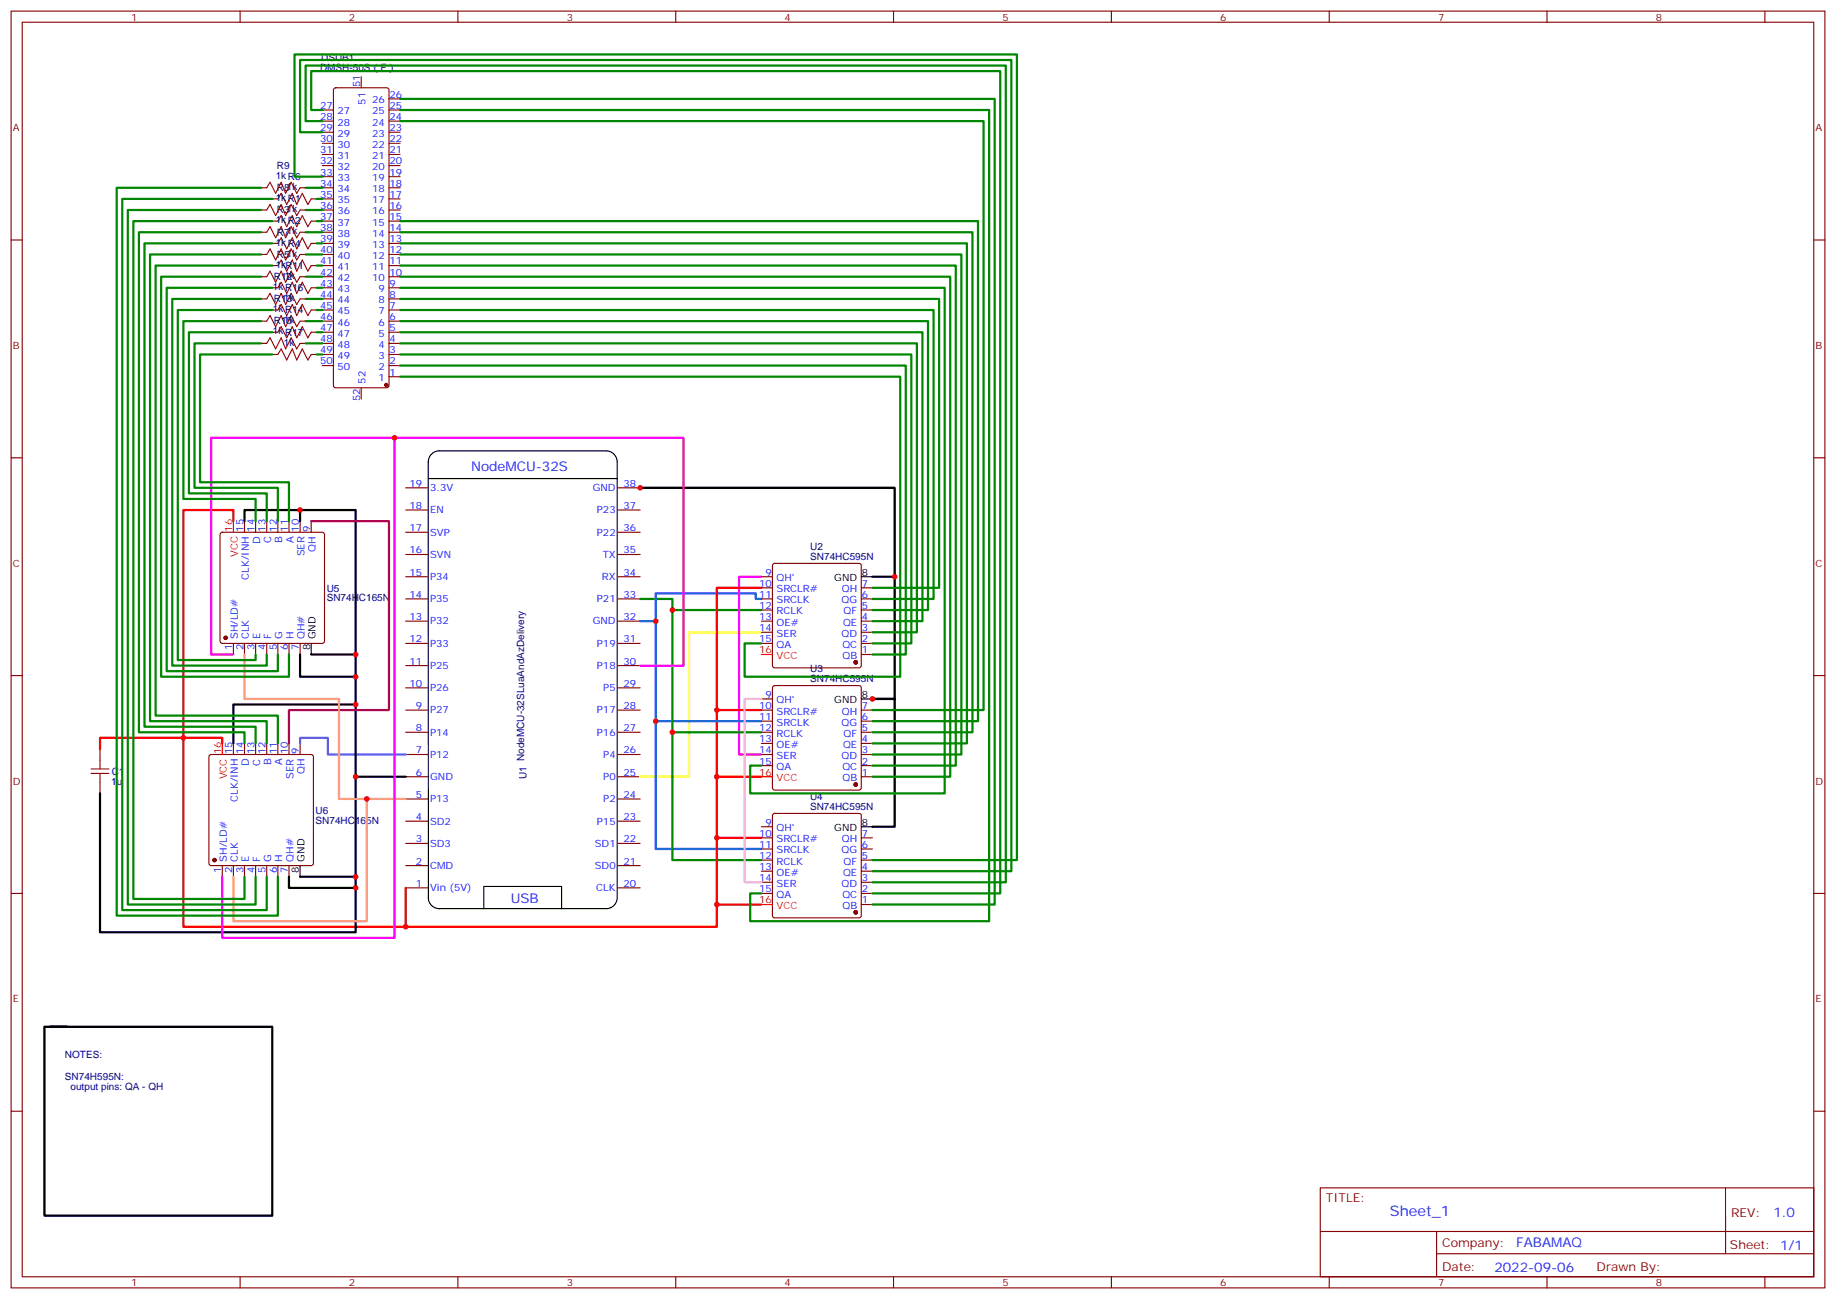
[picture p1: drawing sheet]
<svg xmlns="http://www.w3.org/2000/svg" width="583mm" height="412mm" viewBox="0 0 583 412" stroke-linecap="round" stroke-linejoin="round" font-family="sans-serif">
<g fill="none" stroke="#870000" stroke-width=".35">
<path d="M3.5 3.5h575.8v405.4h-575.8zM7.1 7.1h568.6v398.2h-568.6zM76.2 3.5v3.6M145.3 3.5v3.6M214.5 3.5v3.6M283.6 3.5v3.6M352.8 3.5v3.6M421.9 3.5v3.6M491.1 3.5v3.6M560.2 3.5v3.6M102.3 38.5h3.5M102.3 34.9h3.5"/>
<path d="M106.1 28.1l.4-.2h16.3l.5 .2 .2 .5v93.8l-.3 .5-.4 .2h-16.3l-.5-.2-.2-.5v-93.8zM114.7 24.3v3.6M123.5 38.5h3.5M123.5 34.9h3.5M123.5 31.4h3.5M82.9 59.6h1.8M95.2 59.6h1.8M102.3 59.6h3.5M102.3 56.1h3.5M102.3 52.6h3.5M102.3 49h3.5M102.3 45.5h3.5"/>
<path d="M102.3 42h3.5M123.5 59.6h3.5M123.5 56.1h3.5M123.5 52.6h3.5M123.5 49h3.5M123.5 45.5h3.5M123.5 42h3.5M3.5 76.2h3.6M82.9 73.7h1.8M82.9 66.7h1.8M86.4 77.3h1.8M86.4 70.2h1.8"/>
<path d="M86.4 63.1h1.8M95.2 73.7h1.8M95.2 66.7h1.8M98.8 77.3h1.7M98.8 70.2h1.7M98.8 63.1h1.7M102.3 77.3h3.5M102.3 73.7h3.5M102.3 70.2h3.5M102.3 66.7h3.5M102.3 63.1h3.5M123.5 77.3h3.5"/>
<path d="M123.5 73.7h3.5M123.5 70.2h3.5M123.5 66.7h3.5M123.5 63.1h3.5M575.7 76.2h3.6M82.9 94.9h1.8M82.9 87.8h1.8M82.9 80.8h1.8M86.4 98.4h1.8M86.4 91.4h1.8M86.4 84.3h1.8M95.2 94.9h1.8"/>
<path d="M95.2 87.8h1.8M95.2 80.8h1.8M98.8 98.4h1.7M98.8 91.4h1.7M98.8 84.3h1.7M102.3 98.4h3.5M102.3 94.9h3.5M102.3 91.4h3.5M102.3 87.8h3.5M102.3 84.3h3.5M102.3 80.8h3.5M123.5 98.4h3.5"/>
<path d="M123.5 94.9h3.5M123.5 91.4h3.5M123.5 87.8h3.5M123.5 84.3h3.5M123.5 80.8h3.5M82.9 109h1.8M82.9 102h1.8M86.4 112.5h1.8M86.4 105.5h1.8M95.2 109h1.8M95.2 102h1.8M98.8 112.5h1.7"/>
<path d="M98.8 105.5h1.7M102.3 116.1h3.5M102.3 112.5h3.5M102.3 109h3.5M102.3 105.5h3.5M102.3 102h3.5M123.5 119.6h3.5M123.5 116.1h3.5M123.5 112.5h3.5M123.5 109h3.5M123.5 105.5h3.5M123.5 102h3.5"/>
<path d="M114.7 123.1v3.5M3.5 145.3h3.6M128.8 154.9h7M196.1 154.9h7.1M575.7 145.3h3.6M70.1 169.2l.5-.2h31.7l.5 .2 .2 .5v33.9l-.2 .5-.5 .2h-31.7l-.5-.3-.3-.4v-33.9zM77.6 165.5v3.5M81.1 165.5v3.5M84.7 165.5v3.5M88.2 165.5v3.5M91.7 165.5v3.5M95.2 165.5v3.5"/>
<path d="M98.8 165.5v3.5M128.8 161.9h7M128.8 169h7M128.8 176h7M196.1 161.9h7.1M196.1 169h7.1M196.1 176h7.1M245.4 179.1l.5-.2h26.8l.5 .2 .2 .5v31.7l-.2 .5-.5 .2h-26.8l-.5-.2-.2-.5v-31.7zM128.8 183.1h7M128.8 190.1h7M128.8 197.2h7M196.1 183.1h7.1"/>
<path d="M196.1 190.1h7.1M196.1 197.2h7.1M241.7 183.1h3.5M241.7 190.1h3.5M241.7 197.2h3.5M241.7 193.7h3.5M241.7 186.6h3.5M273.4 190.1h3.5M273.4 197.2h3.5M273.4 193.7h3.5M273.4 186.6h3.5M3.5 214.5h3.6"/>
<path d="M74.1 204.3v3.5M77.6 204.3v3.5M81.1 204.3v3.5M84.7 204.3v3.5M88.2 204.3v3.5M91.7 204.3v3.5M95.2 204.3v3.5M128.8 204.3h7M128.8 211.3h7M128.8 218.4h7M196.1 204.3h7.1M196.1 211.3h7.1"/>
<path d="M196.1 218.4h7.1M241.7 204.3h3.5M241.7 200.7h3.5M245.4 217.9l.5-.2h26.8l.5 .2 .2 .5v31.7l-.2 .5-.5 .2h-26.8l-.5-.2-.2-.5v-31.7zM273.4 204.3h3.5M273.4 207.8h3.5M273.4 200.7h3.5M575.7 214.5h3.6M31.7 237.8v3.5M66.6 239.7l.4-.2h31.8l.5 .2 .2 .5v33.9l-.3 .5-.4 .2h-31.8l-.5-.2-.2-.5v-33.9zM74.1 236v3.5M77.6 236v3.5"/>
<path d="M81.1 236v3.5M84.7 236v3.5M88.2 236v3.5M91.7 236v3.5M95.2 236v3.5M128.8 225.4h7M128.8 232.5h7M128.8 239.5h7M196.1 225.4h7.1M196.1 232.5h7.1M196.1 239.5h7.1M241.7 225.4h3.5"/>
<path d="M241.7 232.5h3.5M241.7 239.5h3.5M241.7 236h3.5M241.7 229h3.5M241.7 221.9h3.5M273.4 225.4h3.5M273.4 232.5h3.5M273.4 239.5h3.5M273.4 236h3.5M273.4 229h3.5M31.7 248.4v3.5M128.8 246.6h7"/>
<path d="M128.8 253.6h7M196.1 246.6h7.1M196.1 253.6h7.1M241.7 243.1h3.5M245.4 258.4l.5-.2h26.8l.5 .2 .2 .5v31.8l-.2 .5-.5 .2h-26.8l-.5-.2-.2-.5v-31.8zM273.4 246.6h3.5M273.4 243.1h3.5M70.6 274.8v3.5M74.1 274.8v3.5M77.6 274.8v3.5M81.1 274.8v3.5M84.7 274.8v3.5"/>
<path d="M88.2 274.8v3.5M91.7 274.8v3.5M128.8 260.7h7M128.8 267.8h7M128.8 274.8h7M196.1 260.7h7.1M196.1 267.8h7.1M196.1 274.8h7.1M241.7 276.6h3.5M241.7 273h3.5M241.7 269.5h3.5M241.7 266h3.5"/>
<path d="M241.7 262.5h3.5M273.4 276.6h3.5M273.4 273h3.5M273.4 269.5h3.5M273.4 266h3.5M3.5 283.6h3.6M128.8 281.9h7M196.1 281.9h7.1M241.7 283.6h3.5M241.7 280.1h3.5M273.4 283.6h3.5M273.4 287.2h3.5"/>
<path d="M273.4 280.1h3.5M575.7 283.6h3.6M3.5 352.8h3.6M575.7 352.8h3.6M419.1 377.1h156.6v28.2h-156.6zM547.7 377.1v20.9M419.1 391h156.5M456 398h119.6M456 391v14.1M76.2 405.3v3.6M145.3 405.3v3.6M214.5 405.3v3.6"/>
<path d="M283.6 405.3v3.6M352.8 405.3v3.6M421.9 405.3v3.6M491.1 405.3v3.6M560.2 405.3v3.6"/>
</g>
<path d="M135.9 146.6v138.4a3.5 3.5 0 0 0 3.6 3.5h52.9a3.5 3.5 0 0 0 3.5-3.5M135.9 152h60M135.9 146.7a3.5 3.5 0 0 1 3.6-3.6h52.9a3.5 3.5 0 0 1 3.5 3.6M195.9 146.7v138.1M273.4 183.1h3.5M98.8 204.3v3.5M273.4 221.9h3.5M95.2 274.8v3.5M273.4 262.5h3.5M153.6 288.5v-7.1h24.7v7.1" fill="none" stroke="#000" stroke-width=".35"/>
<path d="M241.7 200.7h-23v45.9h-15.5" fill="none" stroke="#ff0" stroke-width=".71"/>
<g fill="none" stroke="#008700" stroke-width=".71">
<path d="M102.3 34.9h-3.5v-12.3h218.7v261h-40.6M102.3 38.5h-5.3v-17.7h222.3v259.3h-42.4M127 38.5h185.2v186.9h-35.3M127 31.4h188.7v255.8h-38.8M127 34.9h187v257.6h-75.9v-8.9h3.6M82.9 59.6h-45.9v231.1h51.2v-12.4M97 59.6h5.3M102.3 42h-7.1v-22.9h225.8v257.5h-44.1M102.3 56.1h-8.8v-38.8h229.3v255.7h-45.9M82.9 66.7h-42.3v220.5h40.5v-8.9M82.9 73.7h-38.8v158.8h33.5v3.5M86.4 63.1h-47.6v225.8h45.9v-10.6"/>
<path d="M86.4 70.2h-44.1v215.2h35.3v-7.1M86.4 77.3h-40.5v153.4h35.2v5.3M97 66.7h5.3M97 73.7h5.3M100.5 63.1h1.8M100.5 70.2h1.8M100.5 77.3h1.8M127 77.3h179.9v158.7h-30M127 73.7h181.7v158.8h-31.8M127 70.2h183.4v158.8h-33.5M82.9 80.8h-35.3v148.2h37.1v7M82.9 87.8h-31.7v127h40.5v-7"/>
<path d="M82.9 94.9h-28.2v116.4h30v-3.5M86.4 84.3h-37v142.9h38.8v8.8M86.4 91.4h-33.5v121.7h35.3v-5.3M86.4 98.4h-30v111.1h24.7v-1.7M97 80.8h5.3M97 87.8h5.3M97 94.9h5.3M100.5 84.3h1.8M100.5 91.4h1.8M100.5 98.4h1.8M127 98.4h169.3v91.7h-19.4M127 94.9h171.1v91.7h-21.2"/>
<path d="M127 91.4h172.9v160.5h-61.8v-8.8h3.6M127 87.8h174.6v158.8h-24.7M127 84.3h176.4v158.8h-26.5M127 80.8h178.2v158.7h-28.3M82.9 102h-24.7v56.4h22.9v7.1M82.9 109h-21.2v45.9h26.5v10.6M86.4 105.5h-26.4v51.1h24.7v8.9M86.4 112.5h-22.9v40.6h28.2v12.4M97 102h5.3M97 109h5.3M100.5 105.5h1.8M100.5 112.5h1.8"/>
<path d="M127 119.6h158.8v95.2h-49.4v-10.5h5.3M127 116.1h160.5v91.7h-10.6M127 112.5h162.3v91.8h-12.4M127 109h164v91.7h-14.1M127 105.5h165.8v91.7h-15.9M127 102h167.6v91.7h-17.7M203.2 190.1h10.2v3.6h28.3M213.4 193.7v38.8h28.3M213.4 232.5v40.5h28.3"/>
</g>
<path d="M208.1 197.2v31.8h33.6M241.7 190.1h-1.8v-1.7h-31.8v8.8h-4.9M208.1 229v40.5h33.6" fill="none" stroke="#06f" stroke-width=".71"/>
<path d="M74.1 165.5v-3.6h-15.9v132.3h169.3v-7M241.7 186.6h-14.2v38.8M70.6 236v-1.8h-38.9v3.6M227.5 225.4v21.2h14.2M227.5 225.4h14.2M227.5 246.6v19.4h14.2M227.5 266v21.2h14.2M128.8 281.9v12.3" fill="none" stroke="#f00" stroke-width=".71"/>
<path d="M202.8 154.9h81.2v67h-7.1h7.1v40.6h-7.1M77.6 165.5v-3.6h35.3v84.7h15.9M95.2 161.9v3.6M276.9 183.1h7.1M95.2 207.8v7h17.7M98.8 207.8h14.1M112.9 223.7h-38.8v12.3M31.7 251.9v44.1h81.2v-17.7M112.9 246.6v31.7h-17.7M91.7 278.3v3.6h21.2M15.9 326h70.5v59.9h-72.3v-59.9h7.1" fill="none" stroke="#000" stroke-width=".71"/>
<path d="M125.2 139v158.7h-54.6v-19.4M241.7 183.1h-7.1v56.4h7.1M74.1 207.8h-7.1v-68.8h150v72.3h-13.8" fill="none" stroke="#f0f" stroke-width=".71"/>
<g fill="#870000" stroke="#870000" stroke-width=".35">
<circle cx="271.6" cy="210.3" r=".53"/>
<circle cx="271.6" cy="249.1" r=".53"/>
<circle cx="271.6" cy="289.6" r=".53"/>
<circle cx="71.6" cy="202.5" r=".53"/>
<circle cx="68.1" cy="273" r=".53"/>
<circle cx="122.6" cy="122.2" r=".53"/>
</g>
<path d="M74.1 165.5v3.5M241.7 207.8h3.5M70.6 236v3.5M241.7 246.6h3.5M241.7 287.2h3.5" fill="none" stroke="#f00" stroke-width=".35"/>
<path d="M241.7 221.9h-5.3v58.2h5.3" fill="none" stroke="#f9f" stroke-width=".71"/>
<g fill="none" stroke="#a10000" stroke-width=".35">
<path d="M84.7 59.6l1-1.7 1.8 3.5 1.8-3.5 1.4 3.5 1.7-3.5 1.8 3.5 1-1.8M84.7 73.7l1-1.7 1.8 3.5 1.8-3.5 1.4 3.5 1.7-3.5 1.8 3.5 1-1.8M84.7 66.7l1-1.8 1.8 3.5 1.8-3.5 1.4 3.5 1.7-3.5 1.8 3.5 1-1.7M88.2 70.2l1.1-1.8 1.7 3.6 1.8-3.6 1.4 3.6 1.8-3.6 1.7 3.6 1.1-1.8M88.2 77.3l1.1-1.8 1.7 3.5 1.8-3.5 1.4 3.5 1.8-3.5 1.7 3.5 1.1-1.7M88.2 63.1l1.1-1.7 1.7 3.5 1.8-3.5 1.4 3.5 1.8-3.5 1.7 3.5 1.1-1.8M84.7 87.8l1-1.7 1.8 3.5 1.8-3.5 1.4 3.5 1.7-3.5 1.8 3.5 1-1.8M84.7 80.8l1-1.8 1.8 3.6 1.8-3.6 1.4 3.6 1.7-3.6 1.8 3.6 1-1.8M84.7 94.9l1-1.8 1.8 3.6 1.8-3.6 1.4 3.6 1.7-3.6 1.8 3.6 1-1.8M88.2 84.3l1.1-1.7 1.7 3.5 1.8-3.5 1.4 3.5 1.8-3.5 1.7 3.5 1.1-1.8M88.2 91.4l1.1-1.8 1.7 3.5 1.8-3.5 1.4 3.5 1.8-3.5 1.7 3.5 1.1-1.7M88.2 98.4l1.1-1.7 1.7 3.5 1.8-3.5 1.4 3.5 1.8-3.5 1.7 3.5 1.1-1.8"/>
<path d="M84.7 102l1-1.8 1.8 3.5 1.8-3.5 1.4 3.5 1.7-3.5 1.8 3.5 1-1.7M84.7 109l1-1.8 1.8 3.6 1.8-3.6 1.4 3.6 1.7-3.6 1.8 3.6 1-1.8M88.2 105.5l1.1-1.8 1.7 3.5 1.8-3.5 1.4 3.5 1.8-3.5 1.7 3.5 1.1-1.7M88.2 112.5l1.1-1.7 1.7 3.5 1.8-3.5 1.4 3.5 1.8-3.5 1.7 3.5 1.1-1.8M28.9 244.1h5.7M28.9 245.5h5.7M31.7 241.3v2.8M31.7 245.5v2.9"/>
</g>
<path d="M95.2 236v-1.8h8.9v5.3h24.7" fill="none" stroke="#66c" stroke-width=".71"/>
<path d="M98.8 165.5h24.7v59.9h-31.8v10.6" fill="none" stroke="#909" stroke-width=".71"/>
<path d="M77.6 207.8v14.1h30v31.7h21.2M116.4 253.6v38.9h-42.3v-14.2" fill="none" stroke="#f96" stroke-width=".71"/>
<g fill="#c00">
<circle cx="213.4" cy="193.7" r=".88"/>
<circle cx="208.1" cy="229" r=".88"/>
<circle cx="213.4" cy="232.5" r=".88"/>
<circle cx="208.1" cy="197.2" r=".88"/>
<circle cx="203.2" cy="154.9" r=".88"/>
<circle cx="276.9" cy="221.9" r=".88"/>
<circle cx="284" cy="183.1" r=".88"/>
<circle cx="112.9" cy="223.7" r=".88"/>
<circle cx="112.9" cy="246.6" r=".88"/>
<circle cx="112.9" cy="278.3" r=".88"/>
<circle cx="112.9" cy="207.8" r=".88"/>
<circle cx="58.2" cy="234.2" r=".88"/>
<circle cx="125.2" cy="139" r=".88"/>
<circle cx="116.4" cy="253.6" r=".88"/>
<circle cx="227.5" cy="225.4" r=".88"/>
<circle cx="227.5" cy="246.6" r=".88"/>
<circle cx="227.5" cy="266" r=".88"/>
<circle cx="227.5" cy="287.2" r=".88"/>
<circle cx="112.9" cy="281.9" r=".88"/>
<circle cx="112.9" cy="214.8" r=".88"/>
<circle cx="95.3" cy="161.9" r=".88"/>
<circle cx="128.8" cy="294.2" r=".88"/>
</g>
<text font-size="4.6" fill="#00f" x="441.2" y="386.1">Sheet_1</text>
<g font-size="4.2" fill="#00f">
<text x="149.6" y="149.6">NodeMCU-32S</text>
<text x="162.1" y="286.8">USB</text>
<text x="562.9" y="386.4">1.0</text>
<text x="481.3" y="395.9">FABAMAQ</text>
<text x="474.4" y="403.7">2022-09-06</text>
</g>
<g font-size="3.9" fill="#800">
<text x="420.9" y="381.7">TITLE:</text>
<text x="549.5" y="386.4">REV:</text>
<text x="457.8" y="395.9">Company:</text>
<text x="549.1" y="396.5">Sheet: 1/1</text>
<text x="457.8" y="403.6">Date:</text>
<text x="506.8" y="403.7">Drawn By:</text>
</g>
<g font-size="3.2" fill="#800">
<text x="41.6" y="6.5">1</text>
<text x="110.8" y="6.5">2</text>
<text x="179.9" y="6.5">3</text>
<text x="249.1" y="6.5">4</text>
<text x="318.2" y="6.5">5</text>
<text x="387.3" y="6.5">6</text>
<text x="456.5" y="6.5">7</text>
<text x="525.6" y="6.5">8</text>
<text x="4.1" y="41.6">A</text>
<text x="576.3" y="41.6">A</text>
<text x="4.1" y="110.8">B</text>
<text x="576.3" y="110.8">B</text>
<text x="4.1" y="179.9">C</text>
<text x="576.3" y="179.9">C</text>
<text x="4.1" y="249.1">D</text>
<text x="576.3" y="249.1">D</text>
<text x="4.1" y="318.2">E</text>
<text x="576.3" y="318.2">E</text>
<text x="41.6" y="408.3">1</text>
<text x="110.8" y="408.3">2</text>
<text x="179.9" y="408.3">3</text>
<text x="249.1" y="408.3">4</text>
<text x="318.2" y="408.3">5</text>
<text x="387.3" y="408.3">6</text>
<text x="456.5" y="408.3">7</text>
<text x="525.6" y="408.3">8</text>
</g>
<g font-size="3.2" fill="#000080">
<text x="101.6" y="22.6">DMSH-50S（F）</text>
<text x="102" y="19.4">DSUB1</text>
<text x="87.9" y="53.6">R9</text>
<text x="87.5" y="56.8">1kR6</text>
<text x="87.5" y="63.9">1kR1</text>
<text x="87.9" y="60.7">R81k</text>
<text x="87.5" y="70.9">1kR2</text>
<text x="87.9" y="67.7">R31k</text>
<text x="87.5" y="78">1kR4</text>
<text x="87.9" y="74.8">R71k</text>
<text x="87.9" y="81.8">R51k</text>
<text x="87" y="88.9">R12</text>
<text x="87.5" y="85">1kR11</text>
<text x="90.3" y="88.5">1k</text>
<text x="86.6" y="92.1">1kR16</text>
<text x="87" y="96">R13</text>
<text x="90.1" y="95.6">1k</text>
<text x="86.6" y="99.1">1kR14</text>
<text x="86.6" y="106.2">1kR17</text>
<text x="87" y="103">R15</text>
<text x="90.1" y="102.7">1k</text>
<text x="90.1" y="109.7">1k</text>
<text x="257.2" y="177.8">SN74HC595N</text>
<text x="257.2" y="174.7">U2</text>
<text x="103.7" y="190.9">SN74HC165N</text>
<text x="103.7" y="187.8">U5</text>
<text x="257.2" y="213.5">U3</text>
<text x="257.2" y="216.6">SN74HC595N</text>
<text x="35.5" y="246">C1</text>
<text x="35.3" y="249.1">1u</text>
<text x="167.1" y="247.4" transform="rotate(-90 167.1 247.4)">U1 NodeMCU-32SLuaAndAzDelivery</text>
<text x="257.1" y="257.2">SN74HC595N</text>
<text x="257.1" y="254">U4</text>
<text x="100.2" y="261.5">SN74HC165N</text>
<text x="100.2" y="258.4">U6</text>
<text x="20.6" y="335.9">NOTES:</text>
<text x="20.6" y="343">SN74H595N:</text>
<text x="22.4" y="346.1">output pins: QA - QH</text>
</g>
<g font-size="3.2" fill="#00f">
<text x="114.3" y="27.7" transform="rotate(-90 114.3 27.7)">51</text>
<text x="101.6" y="34.6">27</text>
<text x="116.1" y="33.2" transform="rotate(-90 116.1 33.2)">51</text>
<text x="118.1" y="32.8">26</text>
<text x="123.6" y="34.6">25</text>
<text x="123.6" y="31">26</text>
<text x="101.6" y="38.1">28</text>
<text x="101.6" y="41.6">29</text>
<text x="107.1" y="36.3">27</text>
<text x="107.1" y="39.9">28</text>
<text x="118.1" y="39.9">24</text>
<text x="118.1" y="36.3">25</text>
<text x="123.6" y="41.6">23</text>
<text x="123.6" y="38.1">24</text>
<text x="101.6" y="45.2">30</text>
<text x="107.1" y="43.4">29</text>
<text x="107.1" y="46.9">30</text>
<text x="118.1" y="46.9">22</text>
<text x="118.1" y="43.4">23</text>
<text x="123.6" y="45.2">22</text>
<text x="101.6" y="48.7">31</text>
<text x="101.6" y="52.2">32</text>
<text x="107.1" y="50.4">31</text>
<text x="107.1" y="54">32</text>
<text x="118.1" y="54">20</text>
<text x="118.1" y="50.4">21</text>
<text x="123.6" y="52.2">20</text>
<text x="123.6" y="48.7">21</text>
<text x="101.6" y="55.7">33</text>
<text x="101.6" y="59.3">34</text>
<text x="107.1" y="57.5">33</text>
<text x="118.1" y="57.5">19</text>
<text x="123.6" y="59.3">18</text>
<text x="123.6" y="55.7">19</text>
<text x="101.6" y="62.8">35</text>
<text x="107.1" y="61">34</text>
<text x="107.1" y="64.6">35</text>
<text x="118.1" y="64.6">17</text>
<text x="118.1" y="61">18</text>
<text x="123.6" y="62.8">17</text>
<text x="101.6" y="66.3">36</text>
<text x="101.6" y="69.8">37</text>
<text x="107.1" y="68.1">36</text>
<text x="107.1" y="71.6">37</text>
<text x="118.1" y="71.6">15</text>
<text x="118.1" y="68.1">16</text>
<text x="123.6" y="69.8">15</text>
<text x="123.6" y="66.3">16</text>
<text x="101.6" y="73.4">38</text>
<text x="101.6" y="76.9">39</text>
<text x="107.1" y="75.1">38</text>
<text x="118.1" y="75.1">14</text>
<text x="123.6" y="76.9">13</text>
<text x="123.6" y="73.4">14</text>
<text x="101.6" y="80.4">40</text>
<text x="101.6" y="84">41</text>
<text x="107.1" y="78.7">39</text>
<text x="107.1" y="82.2">40</text>
<text x="118.1" y="82.2">12</text>
<text x="118.1" y="78.7">13</text>
<text x="123.6" y="84">11</text>
<text x="123.6" y="80.4">12</text>
<text x="101.6" y="87.5">42</text>
<text x="107.1" y="85.7">41</text>
<text x="107.1" y="89.3">42</text>
<text x="118.1" y="89.3">10</text>
<text x="118.1" y="85.7">11</text>
<text x="123.6" y="87.5">10</text>
<text x="101.6" y="91">43</text>
<text x="101.6" y="94.5">44</text>
<text x="107.1" y="92.8">43</text>
<text x="120.2" y="92.8">9</text>
<text x="123.6" y="94.5">8</text>
<text x="123.6" y="91">9</text>
<text x="101.6" y="98.1">45</text>
<text x="101.6" y="101.6">46</text>
<text x="107.1" y="96.3">44</text>
<text x="107.1" y="99.8">45</text>
<text x="120.2" y="99.8">7</text>
<text x="120.2" y="96.3">8</text>
<text x="123.6" y="101.6">6</text>
<text x="123.6" y="98.1">7</text>
<text x="101.6" y="105.1">47</text>
<text x="107.1" y="103.4">46</text>
<text x="107.1" y="106.9">47</text>
<text x="120.2" y="106.9">5</text>
<text x="120.2" y="103.4">6</text>
<text x="123.6" y="105.1">5</text>
<text x="101.6" y="108.7">48</text>
<text x="101.6" y="112.2">49</text>
<text x="107.1" y="110.4">48</text>
<text x="107.1" y="113.9">49</text>
<text x="120.2" y="113.9">3</text>
<text x="120.2" y="110.4">4</text>
<text x="123.6" y="112.2">3</text>
<text x="123.6" y="108.7">4</text>
<text x="101.6" y="115.7">50</text>
<text x="107.1" y="117.5">50</text>
<text x="120.2" y="117.5">2</text>
<text x="123.6" y="119.2">1</text>
<text x="123.6" y="115.7">2</text>
<text x="116.1" y="121.8" transform="rotate(-90 116.1 121.8)">52</text>
<text x="120.2" y="121">1</text>
<text x="114.3" y="127.3" transform="rotate(-90 114.3 127.3)">52</text>
<text x="130" y="154.5">19</text>
<text x="136.5" y="155.9">3.3V</text>
<text x="188.2" y="155.9">GND</text>
<text x="197.9" y="154.5">38</text>
<text x="130" y="161.6">18</text>
<text x="197.9" y="161.6">37</text>
<text x="136.5" y="163">EN</text>
<text x="189.5" y="163">P23</text>
<text x="77.3" y="168.8" transform="rotate(-90 77.3 168.8)">15</text>
<text x="80.8" y="168.8" transform="rotate(-90 80.8 168.8)">14</text>
<text x="82.5" y="172.7" transform="rotate(-90 82.5 172.7)">D</text>
<text x="84.3" y="168.8" transform="rotate(-90 84.3 168.8)">13</text>
<text x="86.1" y="172.5" transform="rotate(-90 86.1 172.5)">C</text>
<text x="87.8" y="168.8" transform="rotate(-90 87.8 168.8)">12</text>
<text x="89.6" y="172.5" transform="rotate(-90 89.6 172.5)">B</text>
<text x="91.4" y="168.8" transform="rotate(-90 91.4 168.8)">11</text>
<text x="93.1" y="172.5" transform="rotate(-90 93.1 172.5)">A</text>
<text x="94.9" y="168.8" transform="rotate(-90 94.9 168.8)">10</text>
<text x="98.4" y="168.8" transform="rotate(-90 98.4 168.8)">9</text>
<text x="130" y="168.6">17</text>
<text x="136.5" y="170">SVP</text>
<text x="189.5" y="170">P22</text>
<text x="197.9" y="168.6">36</text>
<text x="96.7" y="176.7" transform="rotate(-90 96.7 176.7)">SER</text>
<text x="100.2" y="175.2" transform="rotate(-90 100.2 175.2)">QH</text>
<text x="130" y="175.7">16</text>
<text x="136.5" y="177.1">SVN</text>
<text x="191.3" y="177.1">TX</text>
<text x="197.9" y="175.7">35</text>
<text x="79" y="184" transform="rotate(-90 79 184)">CLK/INH</text>
<text x="130" y="182.7">15</text>
<text x="136.5" y="184.1">P34</text>
<text x="191.1" y="184.1">RX</text>
<text x="197.9" y="182.7">34</text>
<text x="243" y="182.7">9</text>
<text x="246.5" y="184.5">QH'</text>
<text x="130" y="189.8">14</text>
<text x="136.5" y="191.2">P35</text>
<text x="189.5" y="191.2">P21</text>
<text x="197.9" y="189.8">33</text>
<text x="241" y="186.3">10</text>
<text x="241" y="189.8">11</text>
<text x="246.5" y="188">SRCLR#</text>
<text x="246.5" y="191.6">SRCLK</text>
<text x="267.1" y="191.6">QG</text>
<text x="267.2" y="188">QH</text>
<text x="273.6" y="189.8">6</text>
<text x="273.6" y="186.3">7</text>
<text x="130" y="196.8">13</text>
<text x="197.9" y="196.8">32</text>
<text x="241" y="193.3">12</text>
<text x="241" y="196.8">13</text>
<text x="246.5" y="195.1">RCLK</text>
<text x="267.8" y="195.1">QF</text>
<text x="273.6" y="196.8">4</text>
<text x="273.6" y="193.3">5</text>
<text x="75.5" y="203" transform="rotate(-90 75.5 203)">SH/LD#</text>
<text x="79" y="203" transform="rotate(-90 79 203)">CLK</text>
<text x="82.5" y="203" transform="rotate(-90 82.5 203)">E</text>
<text x="86.1" y="203" transform="rotate(-90 86.1 203)">F</text>
<text x="89.6" y="203" transform="rotate(-90 89.6 203)">G</text>
<text x="93.1" y="203" transform="rotate(-90 93.1 203)">H</text>
<text x="96.7" y="203" transform="rotate(-90 96.7 203)">QH#</text>
<text x="130" y="203.9">12</text>
<text x="136.5" y="198.3">P32</text>
<text x="188.2" y="198.3">GND</text>
<text x="197.9" y="203.9">31</text>
<text x="241" y="200.4">14</text>
<text x="241" y="203.9">15</text>
<text x="246.5" y="198.6">OE#</text>
<text x="246.5" y="202.1">SER</text>
<text x="267.2" y="202.1">QD</text>
<text x="267.6" y="198.6">QE</text>
<text x="273.6" y="203.9">2</text>
<text x="273.6" y="200.4">3</text>
<text x="73.7" y="206.5" transform="rotate(-90 73.7 206.5)">1</text>
<text x="77.3" y="206.5" transform="rotate(-90 77.3 206.5)">2</text>
<text x="80.8" y="206.5" transform="rotate(-90 80.8 206.5)">3</text>
<text x="84.3" y="206.5" transform="rotate(-90 84.3 206.5)">4</text>
<text x="87.8" y="206.5" transform="rotate(-90 87.8 206.5)">5</text>
<text x="91.4" y="206.5" transform="rotate(-90 91.4 206.5)">6</text>
<text x="94.9" y="206.5" transform="rotate(-90 94.9 206.5)">7</text>
<text x="136.5" y="205.3">P33</text>
<text x="189.5" y="205.3">P19</text>
<text x="246.5" y="205.7">QA</text>
<text x="267.4" y="205.7">QC</text>
<text x="267.4" y="209.2">QB</text>
<text x="273.6" y="207.4">1</text>
<text x="130" y="211">11</text>
<text x="136.5" y="212.4">P25</text>
<text x="189.5" y="212.4">P18</text>
<text x="197.9" y="211">30</text>
<text x="130" y="218">10</text>
<text x="136.5" y="219.4">P26</text>
<text x="191.5" y="219.4">P5</text>
<text x="197.9" y="218">29</text>
<text x="243" y="221.5">9</text>
<text x="132" y="225.1">9</text>
<text x="136.5" y="226.5">P27</text>
<text x="189.5" y="226.5">P17</text>
<text x="197.9" y="225.1">28</text>
<text x="241" y="225.1">10</text>
<text x="246.5" y="223.3">QH'</text>
<text x="246.5" y="226.8">SRCLR#</text>
<text x="267.2" y="226.8">QH</text>
<text x="273.6" y="225.1">7</text>
<text x="132" y="232.1">8</text>
<text x="136.5" y="233.5">P14</text>
<text x="189.5" y="233.5">P16</text>
<text x="197.9" y="232.1">27</text>
<text x="241" y="228.6">11</text>
<text x="241" y="232.1">12</text>
<text x="246.5" y="230.4">SRCLK</text>
<text x="246.5" y="233.9">RCLK</text>
<text x="267.1" y="230.4">QG</text>
<text x="267.8" y="233.9">QF</text>
<text x="273.6" y="232.1">5</text>
<text x="273.6" y="228.6">6</text>
<text x="73.7" y="239.4" transform="rotate(-90 73.7 239.4)">15</text>
<text x="77.3" y="239.4" transform="rotate(-90 77.3 239.4)">14</text>
<text x="80.8" y="239.4" transform="rotate(-90 80.8 239.4)">13</text>
<text x="84.3" y="239.4" transform="rotate(-90 84.3 239.4)">12</text>
<text x="87.8" y="239.4" transform="rotate(-90 87.8 239.4)">11</text>
<text x="91.4" y="239.4" transform="rotate(-90 91.4 239.4)">10</text>
<text x="94.9" y="239.4" transform="rotate(-90 94.9 239.4)">9</text>
<text x="132" y="239.2">7</text>
<text x="197.9" y="239.2">26</text>
<text x="241" y="235.7">13</text>
<text x="241" y="239.2">14</text>
<text x="246.5" y="237.4">OE#</text>
<text x="267.6" y="237.4">QE</text>
<text x="273.6" y="239.2">3</text>
<text x="273.6" y="235.7">4</text>
<text x="79" y="243.3" transform="rotate(-90 79 243.3)">D</text>
<text x="82.5" y="243.1" transform="rotate(-90 82.5 243.1)">C</text>
<text x="86.1" y="243" transform="rotate(-90 86.1 243)">B</text>
<text x="89.6" y="243" transform="rotate(-90 89.6 243)">A</text>
<text x="96.7" y="245.7" transform="rotate(-90 96.7 245.7)">QH</text>
<text x="136.5" y="240.6">P12</text>
<text x="191.5" y="240.6">P4</text>
<text x="241" y="242.7">15</text>
<text x="246.5" y="240.9">SER</text>
<text x="246.5" y="244.5">QA</text>
<text x="267.2" y="240.9">QD</text>
<text x="267.4" y="244.5">QC</text>
<text x="273.6" y="242.7">2</text>
<text x="93.1" y="247.2" transform="rotate(-90 93.1 247.2)">SER</text>
<text x="132" y="246.2">6</text>
<text x="136.5" y="247.6">GND</text>
<text x="191.5" y="247.6">P0</text>
<text x="197.9" y="246.2">25</text>
<text x="267.4" y="248">QB</text>
<text x="273.6" y="246.2">1</text>
<text x="75.5" y="254.6" transform="rotate(-90 75.5 254.6)">CLK/INH</text>
<text x="132" y="253.3">5</text>
<text x="136.5" y="254.7">P13</text>
<text x="191.5" y="254.7">P2</text>
<text x="197.9" y="253.3">24</text>
<text x="132" y="260.3">4</text>
<text x="136.5" y="261.8">SD2</text>
<text x="189.5" y="261.8">P15</text>
<text x="197.9" y="260.3">23</text>
<text x="243" y="262.1">9</text>
<text x="246.5" y="263.9">QH'</text>
<text x="132" y="267.4">3</text>
<text x="136.5" y="268.8">SD3</text>
<text x="188.8" y="268.8">SD1</text>
<text x="197.9" y="267.4">22</text>
<text x="241" y="265.6">10</text>
<text x="241" y="269.2">11</text>
<text x="246.5" y="267.4">SRCLR#</text>
<text x="267.2" y="267.4">QH</text>
<text x="273.6" y="269.2">6</text>
<text x="273.6" y="265.6">7</text>
<text x="72" y="273.5" transform="rotate(-90 72 273.5)">SH/LD#</text>
<text x="75.5" y="273.5" transform="rotate(-90 75.5 273.5)">CLK</text>
<text x="79" y="273.5" transform="rotate(-90 79 273.5)">E</text>
<text x="82.5" y="273.5" transform="rotate(-90 82.5 273.5)">F</text>
<text x="86.1" y="273.5" transform="rotate(-90 86.1 273.5)">G</text>
<text x="89.6" y="273.5" transform="rotate(-90 89.6 273.5)">H</text>
<text x="93.1" y="273.5" transform="rotate(-90 93.1 273.5)">QH#</text>
<text x="132" y="274.5">2</text>
<text x="136.5" y="275.9">CMD</text>
<text x="188.8" y="275.9">SD0</text>
<text x="197.9" y="274.5">21</text>
<text x="241" y="272.7">12</text>
<text x="246.5" y="270.9">SRCLK</text>
<text x="246.5" y="274.5">RCLK</text>
<text x="267.1" y="270.9">QG</text>
<text x="267.8" y="274.5">QF</text>
<text x="273.6" y="272.7">5</text>
<text x="70.2" y="277" transform="rotate(-90 70.2 277)">1</text>
<text x="73.7" y="277" transform="rotate(-90 73.7 277)">2</text>
<text x="77.3" y="277" transform="rotate(-90 77.3 277)">3</text>
<text x="80.8" y="277" transform="rotate(-90 80.8 277)">4</text>
<text x="84.3" y="277" transform="rotate(-90 84.3 277)">5</text>
<text x="87.8" y="277" transform="rotate(-90 87.8 277)">6</text>
<text x="91.4" y="277" transform="rotate(-90 91.4 277)">7</text>
<text x="132" y="281.5">1</text>
<text x="197.9" y="281.5">20</text>
<text x="241" y="276.2">13</text>
<text x="241" y="279.8">14</text>
<text x="246.5" y="278">OE#</text>
<text x="246.5" y="281.5">SER</text>
<text x="267.2" y="281.5">QD</text>
<text x="267.6" y="278">QE</text>
<text x="273.6" y="279.8">3</text>
<text x="273.6" y="276.2">4</text>
<text x="136.5" y="282.9">Vin (5V)</text>
<text x="189.3" y="282.9">CLK</text>
<text x="241" y="283.3">15</text>
<text x="246.5" y="285">QA</text>
<text x="267.4" y="285">QC</text>
<text x="273.6" y="286.8">1</text>
<text x="273.6" y="283.3">2</text>
<text x="267.4" y="288.6">QB</text>
</g>
<g font-size="3.2" fill="#f00">
<text x="73.7" y="168.8" transform="rotate(-90 73.7 168.8)">16</text>
<text x="75.5" y="176.9" transform="rotate(-90 75.5 176.9)">VCC</text>
<text x="241" y="207.4">16</text>
<text x="246.5" y="209.2">VCC</text>
<text x="70.2" y="239.4" transform="rotate(-90 70.2 239.4)">16</text>
<text x="72" y="247.4" transform="rotate(-90 72 247.4)">VCC</text>
<text x="241" y="246.2">16</text>
<text x="246.5" y="248">VCC</text>
<text x="241" y="286.8">16</text>
<text x="246.5" y="288.6">VCC</text>
</g>
<g font-size="3.2">
<text x="264.8" y="184.5">GND</text>
<text x="273.6" y="182.7">8</text>
<text x="100.2" y="203" transform="rotate(-90 100.2 203)">GND</text>
<text x="98.4" y="206.5" transform="rotate(-90 98.4 206.5)">8</text>
<text x="273.6" y="221.5">8</text>
<text x="264.8" y="223.3">GND</text>
<text x="264.8" y="263.9">GND</text>
<text x="273.6" y="262.1">8</text>
<text x="96.7" y="273.5" transform="rotate(-90 96.7 273.5)">GND</text>
<text x="94.9" y="277" transform="rotate(-90 94.9 277)">8</text>
</g>
</svg>
